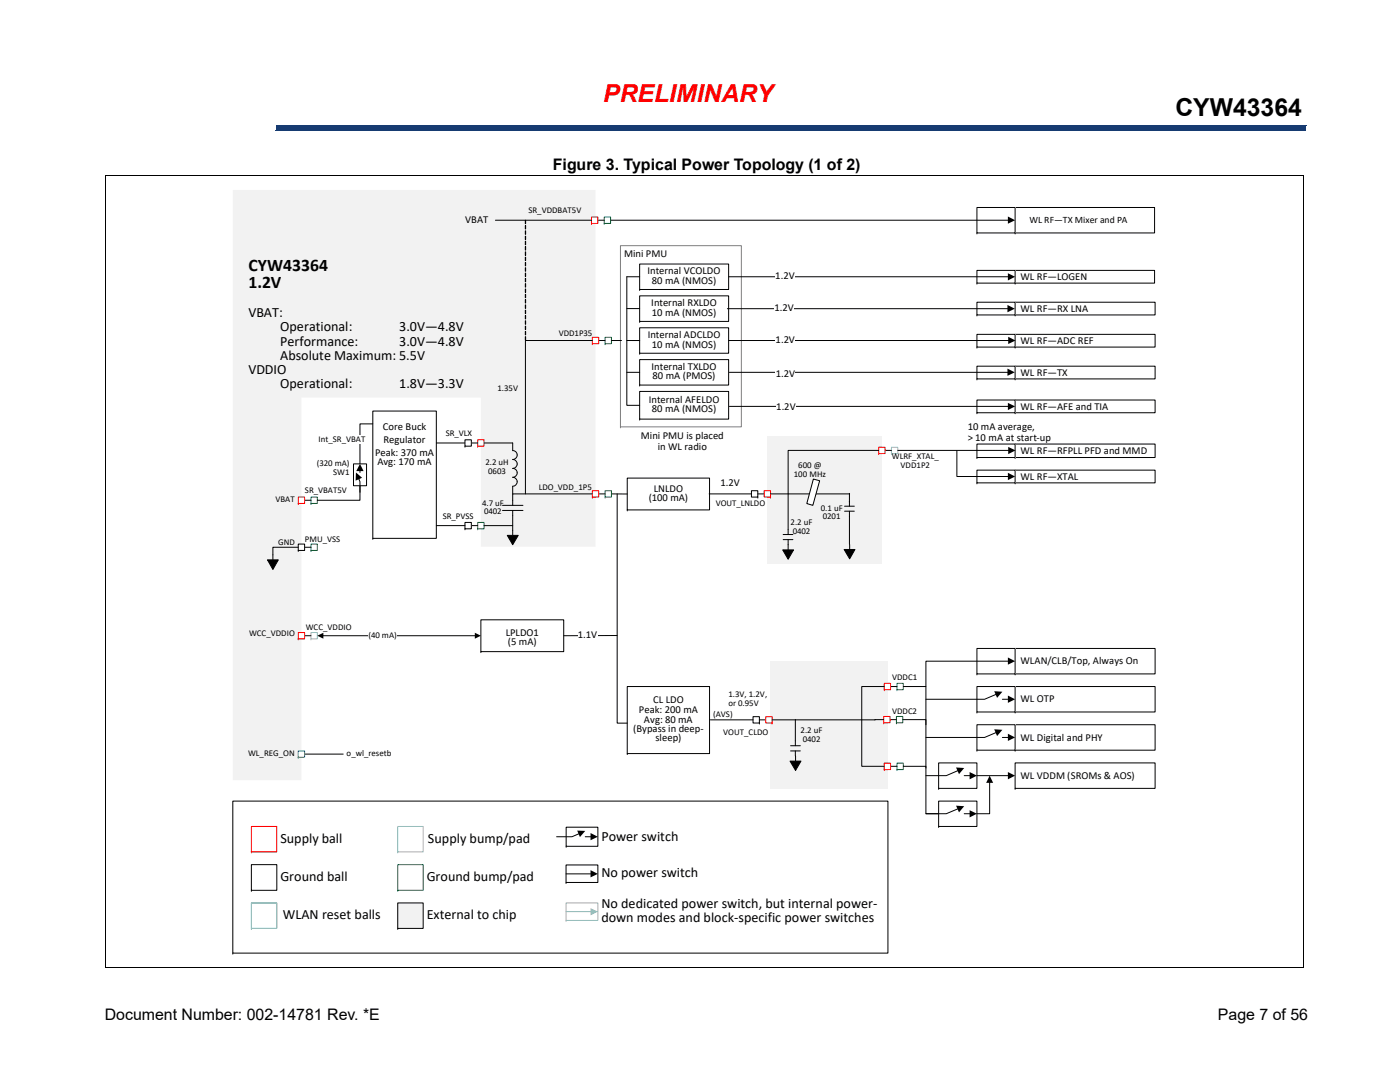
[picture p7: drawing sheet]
<svg xmlns="http://www.w3.org/2000/svg" width="279mm" height="216mm" viewBox="0 0 279 216" stroke-linecap="round" stroke-linejoin="round" font-family="sans-serif">
<path d="M55.1 25.1h205.5v1h-205.5z" fill="#163b71"/>
<path d="M55.1 25.1h205.6" fill="none" stroke="#163b71" stroke-width=".2"/>
<path d="M260.5 25.1h.2v1h-.2z" fill="#163b71"/>
<path d="M55 26.1h205.6" fill="none" stroke="#163b71" stroke-width=".2"/>
<path d="M55 25h.2v1.1h-.2z" fill="#163b71"/>
<path d="M46 37.5h184.9v153.1h-184.9z" fill="#fff"/>
<path d="M153.1 87.1h22.9v25.4h-22.9z" fill="#f2f2f2"/>
<path d="M123.8 49h24.2v36.2h-24.2zM123.8 85.2h.1" fill="none" stroke="#7e7e7e" stroke-width=".2"/>
<path d="M46.5 37.9h72.4v71.2h-22.9v-29.8h-35.8v76.4h-13.7z" fill-rule="evenodd" fill="#f2f2f2"/>
<path d="M202.6 54h27.8v2.5h-27.8z" fill="#fff"/>
<path d="M202.6 54h27.8v2.5h-27.8zM202.6 56.5h.1" fill="none" stroke="#000" stroke-width=".2"/>
<path d="M202.6 60.3h27.9v2.5h-27.9z" fill="#fff"/>
<path d="M202.6 60.3h27.9v2.5h-27.9zM202.6 62.8h.1" fill="none" stroke="#000" stroke-width=".2"/>
<path d="M202.6 66.7h27.9v2.6h-27.9z" fill="#fff"/>
<path d="M202.6 66.7h27.9v2.6h-27.9zM202.6 69.3h.1" fill="none" stroke="#000" stroke-width=".2"/>
<path d="M202.6 73.1h27.9v2.5h-27.9z" fill="#fff"/>
<path d="M202.6 73.1h27.9v2.5h-27.9zM202.6 75.6h.1" fill="none" stroke="#000" stroke-width=".2"/>
<path d="M202.6 79.8h27.9v2.6h-27.9z" fill="#fff"/>
<path d="M202.6 79.8h27.9v2.6h-27.9zM202.6 82.4h.1" fill="none" stroke="#000" stroke-width=".2"/>
<path d="M202.6 93.8h27.9v2.6h-27.9z" fill="#fff"/>
<path d="M202.6 93.8h27.9v2.6h-27.9zM202.6 96.4h.1" fill="none" stroke="#000" stroke-width=".2"/>
<path d="M127.7 52.7h17.7v5.1h-17.7z" fill="#fff"/>
<path d="M127.7 52.7h17.7v5.1h-17.7zM127.7 57.8h.1" fill="none" stroke="#000" stroke-width=".2"/>
<path d="M127.7 59h17.7v5.1h-17.7z" fill="#fff"/>
<path d="M127.7 59h17.7v5.1h-17.7zM127.7 64.1h.1" fill="none" stroke="#000" stroke-width=".2"/>
<path d="M127.7 65.4h17.7v5.1h-17.7z" fill="#fff"/>
<path d="M127.7 65.4h17.7v5.1h-17.7zM127.7 70.5h.1" fill="none" stroke="#000" stroke-width=".2"/>
<path d="M127.7 71.8h17.7v5h-17.7z" fill="#fff"/>
<path d="M127.7 71.8h17.7v5h-17.7zM127.7 76.8h.1" fill="none" stroke="#000" stroke-width=".2"/>
<path d="M127.7 78.1h17.7v5.5h-17.7z" fill="#fff"/>
<path d="M127.7 78.1h17.7v5.5h-17.7zM127.7 83.6h.1" fill="none" stroke="#000" stroke-width=".2"/>
<path d="M125.2 95.4h16.4v6.3h-16.4z" fill="#fff"/>
<path d="M125.2 95.4h16.4v6.3h-16.4zM125.2 101.7h.1" fill="none" stroke="#000" stroke-width=".2"/>
<path d="M195 54h7.6v2.5h-7.6z" fill="#fff"/>
<path d="M195 54h7.6v2.5h-7.6zM195 56.5h.1" fill="none" stroke="#000" stroke-width=".2"/>
<path d="M195 60.3h7.6v2.5h-7.6z" fill="#fff"/>
<path d="M195 60.3h7.6v2.5h-7.6zM195 62.8h.1" fill="none" stroke="#000" stroke-width=".2"/>
<path d="M195 66.7h7.6v2.6h-7.6z" fill="#fff"/>
<path d="M195 66.7h7.6v2.6h-7.6zM195 69.3h.1" fill="none" stroke="#000" stroke-width=".2"/>
<path d="M195 73.1h7.6v2.5h-7.6z" fill="#fff"/>
<path d="M145.4 55.2h55.9M195 73.1h7.6v2.5h-7.6zM195 75.6h.1" fill="none" stroke="#000" stroke-width=".2"/>
<path d="M201.1 54.5l1.5 .7-1.5 .8z" fill="#000"/>
<path d="M154.8 54.2h3.8v2.1h-3.8z" fill="#fff"/>
<path d="M145.2 61.6h56.1" fill="none" stroke="#000" stroke-width=".2"/>
<path d="M201.1 60.9l1.4 .7-1.4 .7z" fill="#000"/>
<path d="M154.6 60.5h3.9v2.2h-3.9z" fill="#fff"/>
<path d="M145.4 67.9h56" fill="none" stroke="#000" stroke-width=".2"/>
<path d="M201.2 67.2l1.5 .7-1.5 .7z" fill="#000"/>
<path d="M154.8 66.9h3.9v2.1h-3.9z" fill="#fff"/>
<path d="M145.6 74.3h55.7" fill="none" stroke="#000" stroke-width=".2"/>
<path d="M201.1 73.6l1.4 .7-1.4 .7z" fill="#000"/>
<g fill="#fff">
<path d="M154.8 73.7h3.9v2.1h-3.9z"/>
<path d="M195 79.8h7.6v2.6h-7.6z"/>
</g>
<path d="M195 79.8h7.6v2.6h-7.6zM195 82.4h.1" fill="none" stroke="#000" stroke-width=".2"/>
<path d="M125.2 137h16.4v13.4h-16.4z" fill="#fff"/>
<path d="M125.2 137h16.4v13.4h-16.4zM125.2 150.4h.1" fill="none" stroke="#000" stroke-width=".2"/>
<path d="M74.4 82h12.7v25.4h-12.7z" fill="#fff"/>
<path d="M74.4 82h12.7v25.4h-12.7zM74.4 107.4h.1" fill="none" stroke="#000" stroke-width=".2"/>
<path d="M96 123.7h16.5v6.3h-16.5z" fill="#fff"/>
<path d="M104.9 68.1v30.5M87.1 88.4h5.7M102.3 88.4v1.5a.88 .88 0 0 1 .9 .9 .88 .88 0 0 1-.9 .9 .9 .9 0 0 1 .9 .9 .9 .9 0 0 1-.9 .9 .88 .88 0 0 1 .9 .9 .88 .88 0 0 1-.9 .8 .9 .9 0 0 1 .9 .9 .9 .9 0 0 1-.9 .9v1.6M96 123.7h16.5v6.3h-16.5zM96 130h.1" fill="none" stroke="#000" stroke-width=".2"/>
<path d="M99.3 76.7h4.1v1.8h-4.1z" fill="#f2f2f2"/>
<path d="M125.1 55.2h2.6M125.1 67.9h2.6M123.2 98.6v45.7h2M123.2 126.8l-10.7 .1" fill="none" stroke="#000" stroke-width=".2"/>
<g fill="#fff">
<path d="M115.3 125.6h3.9v2.2h-3.9z"/>
<path d="M150 97.9h1.2v1.3h-1.2z"/>
</g>
<path d="M150 97.9h1.2v1.3h-1.2zM151.2 99.2h.1M151.2 98.6h1.3" fill="none" stroke="#000" stroke-width=".2"/>
<path d="M152.5 97.9h1.3v1.3h-1.3z" fill="#fff"/>
<path d="M152.5 97.9h1.3v1.3h-1.3zM153.8 99.2h.1" fill="none" stroke="#f00" stroke-width=".2"/>
<path d="M145.6 81.1h55.7M153.8 98.6h15.8" fill="none" stroke="#000" stroke-width=".2"/>
<path d="M201.1 80.4l1.5 .7-1.5 .7z" fill="#000"/>
<path d="M154.9 80.2h3.9v2.1h-3.9z" fill="#fff"/>
<path d="M141.5 98.6h8.5" fill="none" stroke="#000" stroke-width=".2"/>
<g fill="#fff">
<path d="M143.8 95.3h3.9v2.1h-3.9z"/>
<path d="M120.6 43.3h1.3v1.3h-1.3z"/>
</g>
<path d="M120.6 43.3h1.3v1.3h-1.3zM120.6 44.6h.1" fill="none" stroke="#009543" stroke-width=".2"/>
<path d="M119.3 43.9h1.3" fill="none" stroke="#000" stroke-width=".2"/>
<path d="M118 43.3h1.3v1.3h-1.3z" fill="#fff"/>
<path d="M118 43.3h1.3v1.3h-1.3zM118 44.6h.1" fill="none" stroke="#f00" stroke-width=".2"/>
<path d="M120.8 67.3h1.2v1.3h-1.2z" fill="#fff"/>
<path d="M120.8 67.3h1.2v1.3h-1.2zM120.8 68.6h.1" fill="none" stroke="#009543" stroke-width=".2"/>
<path d="M119.5 67.9h1.3" fill="none" stroke="#000" stroke-width=".2"/>
<path d="M118.2 67.3h1.3v1.3h-1.3z" fill="#fff"/>
<path d="M118.2 67.3h1.3v1.3h-1.3zM118.2 68.6h.1" fill="none" stroke="#f00" stroke-width=".2"/>
<path d="M120.8 97.9h1.2v1.3h-1.2z" fill="#fff"/>
<path d="M120.8 97.9h1.2v1.3h-1.2zM120.8 99.2h.1" fill="none" stroke="#009543" stroke-width=".2"/>
<path d="M119.5 98.6h1.3" fill="none" stroke="#000" stroke-width=".2"/>
<path d="M118.2 97.9h1.3v1.3h-1.3z" fill="#fff"/>
<path d="M118.2 97.9h1.3v1.3h-1.3zM118.2 99.2h.1" fill="none" stroke="#f00" stroke-width=".2"/>
<path d="M118.2 98.6h-15.9v2.2M100.3 101.9h4.1M100.3 100.8h4.1M101.2 106.8h2.2l-1.1 1.9zM102.3 101.9v.9M102.3 105.8v1" fill="none" stroke="#000" stroke-width=".2"/>
<path d="M101.2 106.8h2.2l-1.1 1.9z" fill="#000"/>
<path d="M95.3 104.2h1.3v1.3h-1.3z" fill="#fff"/>
<path d="M95.3 104.2h1.3v1.3h-1.3zM95.3 105.5h.1" fill="none" stroke="#009543" stroke-width=".2"/>
<path d="M94.1 104.9h1.2" fill="none" stroke="#000" stroke-width=".2"/>
<path d="M92.8 104.2h1.3v1.3h-1.3z" fill="#fff"/>
<path d="M104.9 67.9h13.3M122 98.6h3.2M92.8 104.2h1.3v1.3h-1.3zM92.8 105.5h.1M96.6 104.9h5.7M102.3 102.8v3" fill="none" stroke="#000" stroke-width=".2"/>
<path d="M95.3 87.8h1.3v1.2h-1.3z" fill="#fff"/>
<path d="M95.3 87.8h1.3v1.2h-1.3zM95.3 89h.1" fill="none" stroke="#f00" stroke-width=".2"/>
<path d="M94.1 88.4h1.2" fill="none" stroke="#000" stroke-width=".2"/>
<path d="M92.8 87.8h1.3v1.2h-1.3z" fill="#fff"/>
<path d="M92.8 87.8h1.3v1.2h-1.3zM92.8 89h.1M96.6 88.4h5.7M87.1 104.9h5.7M60.8 150.5h7.7" fill="none" stroke="#000" stroke-width=".2"/>
<g fill="#fff">
<path d="M69.2 149.6h8.9v1.7h-8.9z"/>
<path d="M59.5 149.8h1.3v1.3h-1.3z"/>
</g>
<path d="M59.5 149.8h1.3v1.3h-1.3zM59.5 151.1h.1" fill="none" stroke="#008bb0" stroke-width=".2"/>
<path d="M62.1 126.2h1.2v1.3h-1.2z" fill="#fff"/>
<path d="M62.1 126.2h1.2v1.3h-1.2zM62.1 127.5h.1" fill="none" stroke="#8784ff" stroke-width=".2"/>
<path d="M60.8 126.9h1.3" fill="none" stroke="#000" stroke-width=".2"/>
<path d="M59.5 126.2h1.3v1.3h-1.3z" fill="#fff"/>
<path d="M59.5 126.2h1.3v1.3h-1.3zM59.5 127.5h.1" fill="none" stroke="#f00" stroke-width=".2"/>
<path d="M64.4 126.9h30.6" fill="none" stroke="#000" stroke-width=".2"/>
<path d="M63.3 126.9l1.2-.6v1.1zM94.8 126.3l1.2 .6-1.2 .5z" fill="#000"/>
<path d="M73.5 126h5.7v1.7h-5.7z" fill="#fff"/>
<path d="M53.4 111.7h2.1l-1 1.9z" fill="#000"/>
<path d="M53.4 111.7h2.1l-1 1.9zM54.5 110.7v1" fill="none" stroke="#000" stroke-width=".2"/>
<path d="M62.1 108.6h1.2v1.2h-1.2z" fill="#fff"/>
<path d="M62.1 108.6h1.2v1.2h-1.2zM62.1 109.8h.1" fill="none" stroke="#009543" stroke-width=".2"/>
<path d="M60.8 109.2h1.3" fill="none" stroke="#000" stroke-width=".2"/>
<path d="M59.5 108.6h1.3v1.2h-1.3z" fill="#fff"/>
<path d="M59.5 108.6h1.3v1.2h-1.3zM59.5 109.8h.1M59.5 109.2h-5v1.5" fill="none" stroke="#000" stroke-width=".2"/>
<path d="M62.1 99.2h1.2v1.3h-1.2z" fill="#fff"/>
<path d="M62.1 99.2h1.2v1.3h-1.2zM62.1 100.5h.1" fill="none" stroke="#009543" stroke-width=".2"/>
<path d="M60.8 99.8h1.3" fill="none" stroke="#000" stroke-width=".2"/>
<path d="M59.5 99.2h1.3v1.3h-1.3z" fill="#fff"/>
<path d="M59.5 99.2h1.3v1.3h-1.3zM59.5 100.5h.1" fill="none" stroke="#f00" stroke-width=".2"/>
<path d="M74.4 84.6h-2.6v8" fill="none" stroke="#000" stroke-width=".2"/>
<path d="M63.6 86.9h9.3v1.7h-9.3z" fill="#fff"/>
<path d="M98.9 43.9h19.1M125.1 55.2v25.7h2.6M125.1 61.6h2.6M125.1 74.3h2.6M71.8 94.7v5.1h-8.5" fill="none" stroke="#000" stroke-width=".2"/>
<path d="M104.8 43.9l.1 .7zM104.8 45l.1 .7zM104.8 46.1l.1 .7zM104.8 47.1l.1 .7zM104.8 48.1l.1 .8zM104.8 49.2l.1 .7zM104.8 50.2l.1 .8zM104.8 51.3l.1 .7zM104.8 52.4l.1 .7zM104.8 53.4l.1 .7zM104.8 54.5l.1 .7zM104.8 55.5l.1 .7zM104.8 56.6l.1 .7zM104.8 57.7l.1 .7zM104.8 58.7l.1 .7zM104.8 59.8l.1 .7zM104.8 60.8l.1 .7zM104.8 61.9l.1 .7zM104.8 62.9l.1 .7zM104.8 64l.1 .7zM104.8 65.1l.1 .7zM104.8 66.1l.1 .7zM104.8 67.2l.1 .7z" fill="#000" stroke="#000" stroke-width=".2"/>
<path d="M162.3 95.6l1.3 .3-1.4 4.9-1.2-.3z" fill-rule="evenodd" fill="#fff"/>
<path d="M157.3 98.6v8.1M162.3 95.6l1.3 .3-1.4 4.9-1.2-.3zM169.5 98.4v2.6M156.2 109.7h2.2l-1.1 1.9zM156.3 107.7h1.9M156.3 106.7h1.9M157.3 107.7v2M168.5 109.6h2.1l-1 1.9zM168.6 102h1.9M168.6 101h1.9M169.5 102v6.6M169.6 108.6v1" fill="none" stroke="#000" stroke-width=".2"/>
<path d="M156.2 109.7h2.2l-1.1 1.9zM168.5 109.6h2.1l-1 1.9z" fill="#000"/>
<path d="M177.9 89.2h1.3v1.3h-1.3z" fill="#fff"/>
<path d="M177.9 89.2h1.3v1.3h-1.3zM177.9 90.5h.1" fill="none" stroke="#8784ff" stroke-width=".2"/>
<path d="M176.6 89.9h1.3" fill="none" stroke="#000" stroke-width=".2"/>
<path d="M175.4 89.2h1.2v1.3h-1.2z" fill="#fff"/>
<path d="M175.4 89.2h1.2v1.3h-1.2zM175.4 90.5h.1" fill="none" stroke="#f00" stroke-width=".2"/>
<path d="M202.6 41.4h27.8v5.1h-27.8z" fill="#fff"/>
<path d="M202.6 41.4h27.8v5.1h-27.8zM202.6 46.5h.1" fill="none" stroke="#000" stroke-width=".2"/>
<path d="M195 41.4h7.6v5.1h-7.6z" fill="#fff"/>
<path d="M195 41.4h7.6v5.1h-7.6zM195 46.5h.1" fill="none" stroke="#000" stroke-width=".2"/>
<path d="M202.6 88.6h27.9v2.7h-27.9z" fill="#fff"/>
<path d="M202.6 88.6h27.9v2.7h-27.9zM202.6 91.3h.1" fill="none" stroke="#000" stroke-width=".2"/>
<path d="M195 88.6h7.6v2.7h-7.6z" fill="#fff"/>
<path d="M179.2 89.9h22.2M195 88.6h7.6v2.7h-7.6zM195 91.3h.1" fill="none" stroke="#000" stroke-width=".2"/>
<path d="M201.2 89.2l1.5 .7-1.5 .7z" fill="#000"/>
<path d="M195 93.8h7.6v2.6h-7.6z" fill="#fff"/>
<path d="M191 89.9v5.2h10.3M195 93.8h7.6v2.6h-7.6zM195 96.4h.1" fill="none" stroke="#000" stroke-width=".2"/>
<path d="M201.1 94.3l1.5 .8-1.5 .7z" fill="#000"/>
<path d="M153.6 131.9h23.5v25.4h-23.5z" fill="#f2f2f2"/>
<path d="M178.9 143h1.3v1.2h-1.3z" fill="#fff"/>
<path d="M178.9 143h1.3v1.2h-1.3zM178.9 144.2h.1" fill="none" stroke="#009543" stroke-width=".2"/>
<path d="M177.6 143.6h1.3" fill="none" stroke="#000" stroke-width=".2"/>
<path d="M176.4 143h1.2v1.2h-1.2z" fill="#fff"/>
<path d="M176.4 143h1.2v1.2h-1.2zM176.4 144.2h.1" fill="none" stroke="#f00" stroke-width=".2"/>
<path d="M179 152.3h1.3v1.3h-1.3z" fill="#fff"/>
<path d="M179 152.3h1.3v1.3h-1.3zM179 153.6h.1" fill="none" stroke="#009543" stroke-width=".2"/>
<path d="M177.7 152.9h1.3" fill="none" stroke="#000" stroke-width=".2"/>
<path d="M176.5 152.3h1.2v1.3h-1.2z" fill="#fff"/>
<path d="M176.5 152.3h1.2v1.3h-1.2zM176.5 153.6h.1" fill="none" stroke="#f00" stroke-width=".2"/>
<path d="M150.3 143h1.3v1.3h-1.3z" fill="#fff"/>
<path d="M150.3 143h1.3v1.3h-1.3zM151.6 144.3h.1M151.6 143.6h1.2" fill="none" stroke="#000" stroke-width=".2"/>
<path d="M152.8 143h1.3v1.3h-1.3z" fill="#fff"/>
<path d="M152.8 143h1.3v1.3h-1.3zM154.1 144.3h.1" fill="none" stroke="#f00" stroke-width=".2"/>
<path d="M154.1 143.6h20.5M157.7 151.9h2.2l-1.1 1.8zM157.8 149.8h1.9M157.8 148.8h1.9M158.7 143.6v5.2M158.7 149.8v1.1M158.8 150.9v1M172 143.6v9.3h4.5" fill="none" stroke="#000" stroke-width=".2"/>
<path d="M157.7 151.9h2.2l-1.1 1.8z" fill="#000"/>
<path d="M179 136.4h1.3v1.2h-1.3z" fill="#fff"/>
<path d="M179 136.4h1.3v1.2h-1.3zM179 137.6h.1" fill="none" stroke="#009543" stroke-width=".2"/>
<path d="M177.7 137h1.3" fill="none" stroke="#000" stroke-width=".2"/>
<path d="M176.5 136.4h1.2v1.2h-1.2z" fill="#fff"/>
<path d="M176.5 136.4h1.2v1.2h-1.2zM176.5 137.6h.1" fill="none" stroke="#f00" stroke-width=".2"/>
<path d="M176.5 137h-4.5v6.6M141.8 143.6h8.5M176.4 143.6h-1.8" fill="none" stroke="#000" stroke-width=".2"/>
<path d="M202.6 129.4h27.9v5.1h-27.9z" fill="#fff"/>
<path d="M202.6 129.4h27.9v5.1h-27.9zM202.6 134.5h.1" fill="none" stroke="#000" stroke-width=".2"/>
<path d="M195 129.4h7.6v5.1h-7.6z" fill="#fff"/>
<path d="M195 129.4h7.6v5.1h-7.6zM195 134.5h.1M201.3 131.9h-16.5v5.1h-4.5" fill="none" stroke="#000" stroke-width=".2"/>
<path d="M201.1 131.2l1.5 .7-1.5 .7z" fill="#000"/>
<path d="M202.6 137h27.9v5.1h-27.9z" fill="#fff"/>
<path d="M202.6 137h27.9v5.1h-27.9zM202.6 142.1h.1" fill="none" stroke="#000" stroke-width=".2"/>
<path d="M195 137h7.6v5.1h-7.6z" fill="#fff"/>
<path d="M195 137h7.6v5.1h-7.6zM195 142.1h.1" fill="none" stroke="#000" stroke-width=".2"/>
<path d="M202.6 144.6h27.9v5.1h-27.9z" fill="#fff"/>
<path d="M202.6 144.6h27.9v5.1h-27.9zM202.6 149.7h.1" fill="none" stroke="#000" stroke-width=".2"/>
<path d="M195 144.6h7.6v5.1h-7.6z" fill="#fff"/>
<path d="M195 144.6h7.6v5.1h-7.6zM195 149.7h.1" fill="none" stroke="#000" stroke-width=".2"/>
<path d="M202.6 152.2h27.9v5.1h-27.9z" fill="#fff"/>
<path d="M202.6 152.2h27.9v5.1h-27.9zM202.6 157.3h.1" fill="none" stroke="#000" stroke-width=".2"/>
<path d="M187.3 152.2h7.7v5.1h-7.7z" fill="#fff"/>
<path d="M184.8 137v25.4h7.6M198.9 138.5l-2.4 1h-11.7M200 139.5h1.3M180.2 143.6h4.6v1M180.3 152.9h4.5v.3M187.3 152.2h7.7v5.1h-7.7zM187.3 157.3h.1M191.3 153.7l-2.5 1.1h-4M192.4 154.8h1.3M198.9 146.1l-2.4 1.1h-11.7M200 147.2h1.3" fill="none" stroke="#000" stroke-width=".2"/>
<path d="M198.4 137.9l1.6 .1-1 1.3zM201.1 138.8l1.5 .7-1.5 .8zM190.8 153.1l1.6 .1-1 1.3zM193.5 154.1l1.5 .7-1.5 .7zM198.4 145.5l1.6 .1-1 1.3zM201.1 146.4l1.5 .8-1.5 .6z" fill="#000"/>
<path d="M187.3 159.9h7.7v5h-7.7z" fill="#fff"/>
<path d="M121.9 43.9h79.4M122 67.9h2M126.2 67.9h1.5M187.3 159.9h7.7v5h-7.7zM195 154.8h6.3M197.5 156v6.4h-2.5M187.3 164.9h.1M191.3 161.4l-2.5 1h-4M192.4 162.4h1.3" fill="none" stroke="#000" stroke-width=".2"/>
<path d="M201.1 43.2l1.5 .7-1.5 .7zM197.5 154.8l.7 1.4h-1.4zM201.1 154.1l1.5 .7-1.5 .7zM190.8 160.8l1.6 .1-1 1.2zM193.5 161.7l1.5 .7-1.5 .7z" fill="#000"/>
<path d="M46.5 159.9h130.7v30.3h-130.7z" fill="#fff"/>
<path d="M46.5 159.9h130.7v30.3h-130.7zM46.5 190.2h.1" fill="none" stroke="#000" stroke-width=".2"/>
<path d="M50.2 164.9h5v5.1h-5z" fill="#fff"/>
<path d="M50.2 164.9h5v5.1h-5zM50.2 170h.1" fill="none" stroke="#f00" stroke-width=".2"/>
<path d="M79.4 172.5h5.1v5.2h-5.1z" fill="#fff"/>
<path d="M79.4 172.5h5.1v5.2h-5.1zM79.4 177.7h.1" fill="none" stroke="#009543" stroke-width=".2"/>
<path d="M50.2 180.2h5v5.1h-5z" fill="#fff"/>
<path d="M50.2 180.2h5v5.1h-5zM50.2 185.3h.1" fill="none" stroke="#00b0f0" stroke-width=".2"/>
<path d="M50.2 172.5h5v5.2h-5z" fill="#fff"/>
<path d="M50.2 172.5h5v5.2h-5zM50.2 177.7h.1" fill="none" stroke="#000" stroke-width=".2"/>
<path d="M79.4 164.9h5.1v5.1h-5.1z" fill="#fff"/>
<path d="M79.4 164.9h5.1v5.1h-5.1zM79.4 170h.1" fill="none" stroke="#8784ff" stroke-width=".2"/>
<path d="M79.4 180.2h5.1v5.1h-5.1z" fill="#f2f2f2"/>
<path d="M79.4 180.2h5.1v5.1h-5.1zM79.4 185.3h.1" fill="none" stroke="#000" stroke-width=".2"/>
<path d="M113 172.6h6.3v3.5h-6.3z" fill="#fff"/>
<path d="M113 172.6h6.3v3.5h-6.3zM113 176.1h.1M113 174.4h5" fill="none" stroke="#000" stroke-width=".2"/>
<path d="M117.9 173.6l1.4 .8-1.4 .7z" fill="#000"/>
<path d="M113 180.2h6.3v3.5h-6.3z" fill="#fff"/>
<path d="M113 180.2h6.3v3.5h-6.3zM113 183.7h.1M113 181.9h5" fill="none" stroke="#8784ff" stroke-width=".2"/>
<path d="M117.9 181.2l1.4 .7-1.4 .7z" fill="#8784ff"/>
<path d="M113 165.1h6.3v3.8h-6.3z" fill="#fff"/>
<path d="M113 165.1h6.3v3.8h-6.3zM113 168.9h.1M115.6 166.3l-1.4 .7h-3.1M116.8 167h1.2" fill="none" stroke="#000" stroke-width=".2"/>
<path d="M115.2 165.7l1.6 .1-1.1 1.2zM117.9 166.2l1.4 .8-1.4 .7z" fill="#000"/>
<path d="M70.5 92.6h2.7v4.3h-2.7z" fill="#fff"/>
<path d="M21.1 35h239.1M21.1 34.9v158.2M260.2 35v158.2M70.5 92.6h2.7v4.3h-2.7zM71.6 95.4l.2 .7v2.1M71.8 93.8v.5M175.4 89.9h-18.1v8.7M21 193.1h239.2" fill="none" stroke="#000" stroke-width=".2"/>
<path d="M71 94.3l1.3 1-1.3 .6zM71.8 92.6l.8 1.4h-1.5z" fill="#000"/>
<text font-size="4.9" fill="#f00" x="120.4" y="20.4">PRELIMINARY</text>
<text font-size="4.9" x="234.6" y="23.1">CYW43364</text>
<g font-size="3.5">
<text x="49.6" y="54">CYW43364</text>
<text x="49.6" y="57.5">1.2V</text>
</g>
<g font-size="3.2">
<text x="110.3" y="33.9">Figure 3. Typical Power Topology (1 of 2)</text>
<text x="20.9" y="203.6">Document Number: 002-14781 Rev. *E</text>
<text x="243.1" y="203.6">Page 7 of 56</text>
</g>
<g font-size="2.8">
<text x="49.6" y="63.3">VBAT:</text>
<text x="55.9" y="66.1">Operational:</text>
<text x="55.9" y="69">Performance:</text>
<text x="55.9" y="71.8">Absolute Maximum: 5.5V</text>
<text x="79.7" y="69">3.0V—4.8V</text>
<text x="79.7" y="66.1">3.0V—4.8V</text>
<text x="49.6" y="74.7">VDDIO</text>
<text x="55.9" y="77.5">Operational:</text>
<text x="79.7" y="77.5">1.8V—3.3V</text>
<text x="120" y="167.8">Power switch</text>
<text x="56" y="168.2">Supply ball</text>
<text x="85.4" y="168.2">Supply bump/pad</text>
<text x="56" y="175.8">Ground ball</text>
<text x="85.2" y="175.8">Ground bump/pad</text>
<text x="120" y="175">No power switch</text>
<text x="56.5" y="183.4">WLAN reset balls</text>
<text x="85.2" y="183.4">External to chip</text>
<text x="120" y="181.2">No dedicated power switch, but internal power‐</text>
<text x="120" y="184.1">down modes and block‐specific power switches</text>
</g>
<g font-size="2.1">
<text x="92.9" y="44.4">VBAT</text>
<text x="124.5" y="51.3">Mini PMU</text>
<text x="129.2" y="54.8">Internal VCOLDO</text>
<text x="130.1" y="56.7">80 mA (NMOS)</text>
<text x="154.7" y="55.8">1.2V</text>
<text x="203.7" y="55.9">WL RF—LOGEN</text>
<text x="130" y="61.1">Internal RXLDO</text>
<text x="130.1" y="63">10 mA (NMOS)</text>
<text x="154.6" y="62.1">1.2V</text>
<text x="203.7" y="62.2">WL RF—RX LNA</text>
<text x="129.3" y="67.5">Internal ADCLDO</text>
<text x="130.1" y="69.4">10 mA (NMOS)</text>
<text x="154.8" y="68.5">1.2V</text>
<text x="203.7" y="68.6">WL RF—ADC REF</text>
<text x="130" y="73.8">Internal TXLDO</text>
<text x="130.2" y="75.7">80 mA (PMOS)</text>
<text x="154.8" y="75.3">1.2V</text>
<text x="203.7" y="75">WL RF—TX</text>
<text x="129.5" y="80.4">Internal AFELDO</text>
<text x="130.1" y="82.3">80 mA (NMOS)</text>
<text x="154.9" y="81.8">1.2V</text>
<text x="203.7" y="81.8">WL RF—AFE and TIA</text>
<text x="76.4" y="85.9">Core Buck</text>
<text x="76.5" y="88.4">Regulator</text>
<text x="127.9" y="87.7">Mini PMU is placed</text>
<text x="131.3" y="89.8">in WL radio</text>
<text x="193.1" y="85.9">10 mA average,</text>
<text x="193.1" y="88">&gt; 10 mA at start‐up</text>
<text x="74.8" y="91">Peak: 370 mA</text>
<text x="75.3" y="92.9">Avg: 170 mA</text>
<text x="203.7" y="95.7">WL RF—XTAL</text>
<text x="203.7" y="90.6">WL RF—RFPLL PFD and MMD</text>
<text x="129.5" y="100.1">(100 mA)</text>
<text x="130.5" y="98.1">LNLDO</text>
<text x="143.8" y="96.9">1.2V</text>
<text x="100.9" y="126.9">LPLDO1</text>
<text x="101.3" y="128.6">(5 mA)</text>
<text x="115.3" y="127.2">1.1V</text>
<text x="203.7" y="132.6">WLAN/CLB/Top, Always On</text>
<text x="127.5" y="142.3">Peak: 200 mA</text>
<text x="130.4" y="140.4">CL LDO</text>
<text x="203.7" y="140.2">WL OTP</text>
<text x="126.4" y="146.1">(Bypass in deep‐</text>
<text x="128.5" y="144.2">Avg: 80 mA</text>
<text x="130.8" y="148">sleep)</text>
<text x="203.7" y="147.8">WL Digital and PHY</text>
<text x="203.7" y="155.4">WL VDDM (SROMs &amp; AOS)</text>
</g>
<text font-size="1.9" x="205.4" y="44.5">WL RF—TX Mixer and PA</text>
<g font-size="1.8">
<text x="105.5" y="42.6">SR_VDDBAT5V</text>
<text x="111.5" y="67.1">VDD1P35</text>
<text x="99.3" y="78.1">1.35V</text>
<text x="63.6" y="88.2">Int_SR_VBAT</text>
<text x="88.9" y="87.1">SR_VLX</text>
<text x="63.2" y="92.9">(320 mA)</text>
<text x="66.5" y="94.7">SW1</text>
<text x="96.9" y="92.9">2.2 uH</text>
<text x="97.4" y="94.6">0603</text>
<text x="158.5" y="95.1">100 MHz</text>
<text x="159.3" y="93.4">600 @</text>
<text x="178" y="91.6">WLRF_XTAL_</text>
<text x="179.7" y="93.3">VDD1P2</text>
<text x="55" y="100.2">VBAT</text>
<text x="60.9" y="98.5">SR_VBAT5V</text>
<text x="96.2" y="100.9">4.7 uF</text>
<text x="107.5" y="97.7">LDO_VDD_1P5</text>
<text x="142.8" y="101">VOUT_LNLDO</text>
<text x="163.8" y="101.9">0.1 uF</text>
<text x="88.3" y="103.5">SR_PVSS</text>
<text x="96.6" y="102.7">0402</text>
<text x="157.8" y="104.7">2.2 uF</text>
<text x="158.2" y="106.5">0402</text>
<text x="164.2" y="103.7">0201</text>
<text x="55.5" y="108.7">GND</text>
<text x="60.9" y="108.2">PMU_VSS</text>
<text x="61" y="125.6">WCC_VDDIO</text>
<text x="49.7" y="126.9">WCC_VDDIO</text>
<text x="73.5" y="127.3">(40 mA)</text>
<text x="178.1" y="135.8">VDDC1</text>
<text x="142.3" y="143.1">(AVS)</text>
<text x="145.4" y="139.1">1.3V, 1.2V,</text>
<text x="145.4" y="140.8">or 0.95V</text>
<text x="178.1" y="142.5">VDDC2</text>
<text x="144.4" y="146.7">VOUT_CLDO</text>
<text x="159.8" y="146.3">2.2 uF</text>
<text x="160.2" y="148">0402</text>
<text x="49.5" y="150.9">WL_REG_ON</text>
<text x="69.2" y="150.9">o_wl_resetb</text>
</g>
</svg>
